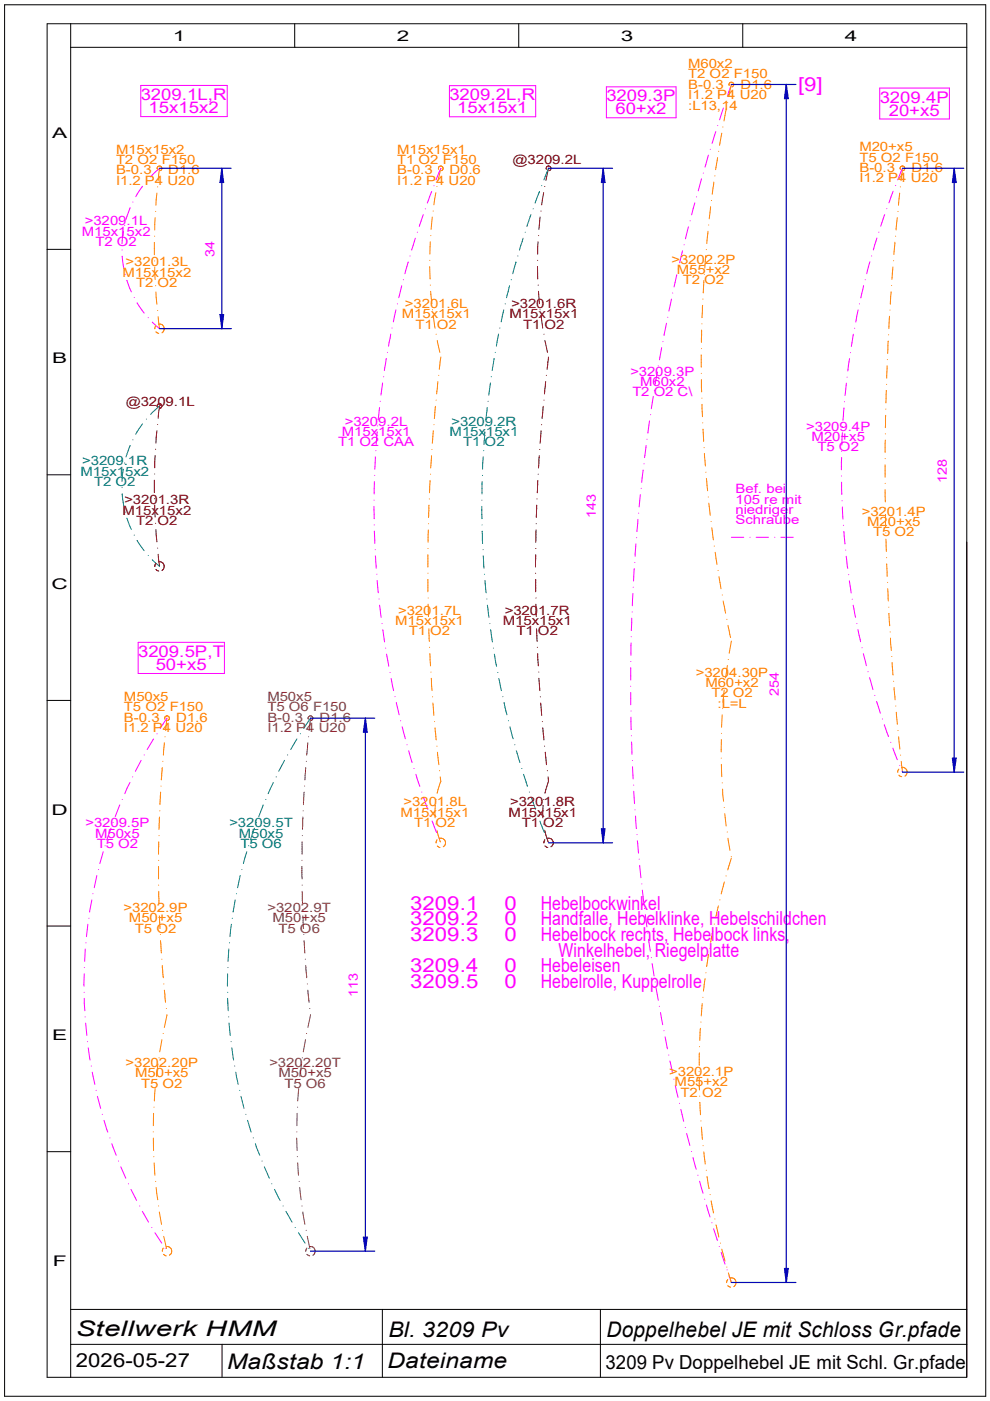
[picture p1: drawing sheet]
<svg xmlns="http://www.w3.org/2000/svg" width="210mm" height="297mm" viewBox="0 0 210 297" stroke-linecap="round" stroke-linejoin="round" font-family="sans-serif">
<g fill="none" stroke="#000" stroke-width=".21">
<path d="M1 1h208v295h-208zM10 5h195v287h-195zM15 10h190M15 5v287M62.5 5v5M110 5v5M157.5 5v5M10 52.9h5M10 100.7h5M10 148.5h5M10 196.3h5M10 244.2h5"/>
<path d="M15 277.6h190M81.1 277.6v14.4M127.3 277.6v14.4M15 285h190M47.1 285v7"/>
</g>
<g fill="none" stroke="#f0f" stroke-width=".21">
<path d="M29.8 18.1h18.4v6.6h-18.4zM95.3 18.2h18.3v6.6h-18.3zM128.6 18.4h14.7v6.6h-14.7zM155.1 17.9l-.9 2.5M186.5 18.7h14.8v6.5h-14.8zM30.2 39.5l-1.4 2.2M31 38.5h.1M33.8 35.7l-1.9 1.8M92 39.4h.1M93.5 35.7l-1 2.4M148.7 37.9v.1M148.7 38l-.7 2.5"/>
<path d="M149.1 36.7h.1M150.2 32.9l-.7 2.5M150.6 31.7h.1M151.8 27.9l-.8 2.5M152.1 26.6h.1M153.4 22.9l-.8 2.5M153.8 21.7h.1M189.9 39.3h.1M191.3 35.7l-1 2.4M25.9 53h.1M25.9 54.3l.3 2.6M26.2 49.1l-.3 2.6"/>
<path d="M26.4 47.8h.1M26.5 58.2h.1M26.9 59.4l1 2.5M27.6 44l-.9 2.5M28.2 42.8h.1M85.5 59.3h.1M86.6 55.5l-.7 2.5M86.9 54.3h.1M88.1 50.5l-.8 2.5M88.5 49.2h.1M89.7 45.5l-.8 2.5M90.2 44.3h.1"/>
<path d="M91.5 40.6l-.9 2.5M143.5 58.3l-.6 2.5M143.8 57h.1M144.7 53.2l-.6 2.5M145 51.9h.1M146 48.1l-.7 2.5M146.3 46.8h.1M147.3 43l-.7 2.6M147.7 41.7h.1M183.4 59.3h.1M184.4 55.5l-.6 2.5M184.8 54.3h.1"/>
<path d="M185.9 50.5l-.7 2.5M186.3 49.2h.1M187.6 45.5l-.9 2.5M188 44.2h.1M189.4 40.6l-.9 2.4M28.4 63.1h.1M29.1 64.2v.1M29.1 64.3l1.5 2.1M31.4 67.4h.1M32.3 68.3l1.5 1.4M81.3 79.9h.1M81.9 76l-.4 2.6"/>
<path d="M82.1 74.7h.1M82.8 70.8l-.4 2.6M83.1 69.6h.1M83.9 65.7l-.5 2.5M84.2 64.4h.1M85.2 60.6l-.7 2.5M139.4 78.9l-.5 2.5M139.6 77.6h.1M140.3 73.7l-.5 2.6M140.5 72.4h.1M141.3 68.5l-.5 2.6M141.6 67.3h.1"/>
<path d="M142.4 63.4l-.6 2.6M142.6 62.1h.1M179.6 80h.1M180.1 76l-.4 2.7M180.3 74.8h.1M180.9 70.9l-.4 2.5M181.2 69.6h.1M181.9 65.7l-.5 2.6M182.2 64.4h.1M183.1 60.6l-.6 2.6M79.6 96.9l-.1 2.6M79.7 95.5h.1"/>
<path d="M80 91.6h.1M80 91.6l-.2 2.6M80.1 90.3h.1M80.5 86.4l-.3 2.6M80.6 85.1h.1M81.1 81.2l-.3 2.6M136.4 99.7l-.3 2.6M136.5 98.3h.1M137 94.4l-.3 2.6M137.2 93.1h.1M137.7 89.2l-.3 2.6M137.9 87.9h.1"/>
<path d="M138.5 84l-.4 2.7M138.7 82.8h.1M178.4 95.7h.1M178.4 97v2.6M178.6 91.7l-.1 2.7M178.6 90.4h.1M178.9 86.5l-.2 2.6M179 85.2h.1M179.5 81.2l-.3 2.7M79.3 107.4v2.6M79.3 106h.1M79.3 111.3h.1"/>
<path d="M79.4 102.1l-.1 2.6M79.4 112.6l.1 2.6M79.4 100.8h.1M79.5 116.5h.1M79.6 117.9l.2 2.6M134.6 119.3h.1M134.8 115.3l-.1 2.6M135 114h.1M135.3 110.1l-.3 2.6M135.4 108.8h.1M135.8 104.9l-.3 2.6M135.9 103.5h.1"/>
<path d="M155.1 113.9h2.6M159 113.9h.1M160.3 113.9h2.6M164.3 113.9h.1M165.6 113.9h2.6M178.4 100.9h.1M178.4 102.2l.1 2.7M178.5 106.2h.1M178.6 107.5l.1 2.6M178.8 111.4h.1M178.9 112.7l.3 2.6M179.3 116.6h.1"/>
<path d="M179.4 117.9l.3 2.6M29.3 136.2h18.3v6.6h-18.3zM79.9 121.8h.1M80 123.1l.2 2.6M80.3 127h.1M80.5 128.3l.3 2.6M81 132.2h.1M81.2 133.5l.3 2.6M81.7 137.4h.1M82 138.7l.4 2.6M133.8 135h.1M133.8 136.3v2.6"/>
<path d="M133.9 131.1v2.6M134 129.8h.1M134.2 125.8l-.1 2.6M134.2 124.5h.1M134.5 120.6l-.2 2.6M179.9 121.8h.1M180.1 123.1l.4 2.6M180.7 127h.1M180.9 128.3l.5 2.6M181.7 132.2h.1M181.9 133.5l.6 2.6M182.8 137.3h.1"/>
<path d="M183 138.6l.7 2.5M32.6 156.7l-1.4 2.2M33.3 155.6h.1M35.4 152.3l-1.4 2.2M82.7 142.6h.1M82.9 143.8l.5 2.6M83.7 147.7h.1M84.1 149l.5 2.6M84.9 152.8h.1M85.3 154.1l.6 2.5M86.3 157.9h.1M86.7 159.2l.7 2.5"/>
<path d="M133.7 145.5h.1M133.7 140.2h.1M133.7 141.6v2.6M133.7 146.8v2.6M133.8 152.1v2.6M133.8 150.7h.1M133.9 156h.1M133.9 157.3l.1 2.6M184 142.4h.1M184.4 143.7l.7 2.5M185.5 147.4h.1M185.8 148.7l.8 2.5"/>
<path d="M187.1 152.4h.1M187.5 153.7l.9 2.5M188.8 157.4h.1M189.3 158.6l.9 2.5M22.3 179.3h.1M23.5 175.6l-.8 2.5M24 174.4h.1M25.4 170.7l-1 2.4M25.9 169.5h.1M27.6 165.9l-1.1 2.4M28.1 164.7h.1M29.9 161.2l-1.2 2.3"/>
<path d="M30.6 160.1h.1M87.8 162.9h.1M88.2 164.2l.8 2.5M89.4 167.9h.1M89.8 169.2l.9 2.4M91.1 172.8h.1M91.6 174.1l1 2.4M93 177.8h.1M134.1 161.2h.1M134.1 162.6l.1 2.5M134.3 166.5h.1M134.4 167.8l.1 2.6"/>
<path d="M134.6 171.7h.1M134.7 173l.3 2.6M135 177h.1M135.1 178.3l.3 2.6M190.8 162.3h.1M191.3 163.5v.2M18.2 199.9h.1M18.6 196l-.3 2.6M18.8 194.7h.1M19.5 190.8l-.5 2.6M19.7 189.5h.1M20.5 185.6l-.5 2.6"/>
<path d="M20.9 184.4h.1M21.9 180.6l-.7 2.5M135.5 182.2h.1M135.6 183.5l.3 2.6M136.1 187.4h.1M136.2 188.7l.3 2.6M136.7 192.6h.1M136.8 193.9l.4 2.6M137.3 197.8h.1M137.5 199.1l.4 2.6M17.8 210.4h.1M17.9 205.1h.1"/>
<path d="M17.9 206.5l-.1 2.6M17.9 211.7l.1 2.6M18 215.6h.1M18.1 201.2l-.2 2.6M18.2 216.9l.2 2.6M138.1 203h.1M138.3 204.3l.4 2.6M138.9 208.2h.1M139.1 209.5l.5 2.6M139.8 213.4h.1M140 214.7l.5 2.6M140.8 218.5h.1"/>
<path d="M141 219.8l.5 2.6M18.5 220.9h.1M18.7 222.2l.4 2.5M19.3 226h.1M19.6 227.3l.5 2.6M20.4 231.2h.1M20.7 232.5l.6 2.5M21.7 236.3h.1M22.1 237.5l.8 2.5M141.8 223.7h.1M142 225l.6 2.5M142.9 228.8h.1"/>
<path d="M143.2 230.1l.6 2.6M144.1 233.9h.1M144.4 235.2l.5 2.5M145.3 239.1h.1M23.3 241.3h.1M23.7 242.5l.9 2.4M25.1 246.2h.1M25.6 247.4l1.1 2.4M27.2 251h.1M27.8 252.2l1.2 2.3M29.6 255.7h.1M30.2 256.8l1.3 2.3"/>
<path d="M145.6 240.3l.7 2.6M146.6 244.1h.1M146.9 245.4l.7 2.5M148 249.2h.1M148.3 250.4l.8 2.6M149.4 254.3h.1M149.8 255.5l.7 2.5M150.9 259.2h.1M32.2 260.3h.1M32.9 261.4l1.4 2.2M35 264.7h.1M151.3 260.5l.8 2.5"/>
<path d="M152.5 264.3h.1M152.9 265.5l.8 2.5M154.1 269.2h.1M154.6 270.5l.5 1.4"/>
</g>
<g fill="none" stroke="#ff8000" stroke-width=".21">
<path d="M154.6 18.1v-.4l.3-.3h.3l.4 .5-.1 .3M155.1 17.9l-.6 2.6M155.2 18.4h.1M155.3 18.4h-.1M155.4 18.2l-.1 .2M155.5 18.2h-.1M33.4 35.6h-.1M33.4 39.6h.1M33.4 35.9v-.4a.5 .5 0 0 1 .8-.1 .5 .5 0 0 1-.3 .8M33.8 35.7l-.3 2.6M92.6 39.5h.1M93 35.9a.59 .59 0 0 1 .5-.7l.4 .4v.3l-.3 .3"/>
<path d="M93.5 35.7l-.6 2.6M151.3 38.6l-.3 2.6M151.6 37.3h.1M152.1 33.4l-.4 2.6M152.4 32.1h.1M153 28.2l-.4 2.6M153.2 26.9h.1M154 23.1l-.5 2.6M154.3 21.8h.1M190.9 39.6h.1M190.9 35.9l.1-.6a.53 .53 0 0 1 .8 .3v.3l-.4 .3M191.3 35.7l-.2 2.6"/>
<path d="M191.4 35.2h.1M32.7 51.4v2.6M32.8 50.1h.1M32.8 55.3h.1M32.8 56.6l.1 2.7M32.9 46.1l-.1 2.7M33 44.8h.1M33.3 40.9l-.2 2.6M91.1 55.2h.1M91.1 56.5l.1 2.6M91.2 51.3l-.1 2.6M91.3 50h.1"/>
<path d="M91.7 46l-.3 2.6M91.8 44.7h.1M92.4 40.9l-.4 2.5M149.2 59.5l-.1 2.6M149.3 58.2h.1M149.6 54.2l-.2 2.7M149.7 52.9h.1M150.1 49l-.2 2.6M150.2 47.7h.1M150.7 43.8l-.3 2.6M150.8 42.5h.1M189.3 56.6l-.2 2.6"/>
<path d="M189.4 55.3h.1M189.7 51.3l-.2 2.7M189.9 50.1h.1M190.2 46.1l-.2 2.7M190.4 44.8h.1M190.8 40.9l-.3 2.6M32.8 69.7h.1M33 60.6h.1M33.1 61.9l.2 2.6M33.1 69l-.3 .7M33.1 70.4l.6 .3M33.4 65.8h.1"/>
<path d="M33.5 67.1l.3 2.6M33.7 68.7a1.01 1.01 0 0 1 1 .7 1.01 1.01 0 0 1-.4 1.2M91.2 60.5h.1M91.3 61.8l.3 2.6M91.7 65.7h.1M91.9 67l.3 2.6M92.5 70.9h.1M92.7 72.2l.6 2.5M93 79.6h.1M93.5 75.7l-.4 2.6M148.7 75.2v2.7M148.7 79.2h.1"/>
<path d="M148.7 73.9h.1M148.8 70l-.1 2.6M148.8 68.7h.1M149 64.7l-.2 2.7M149 63.4h.1M188.1 77.6l-.1 2.6M188.1 76.2h.1M188.3 72.3l-.1 2.6M188.4 71h.1M188.6 67.1l-.1 2.6M188.7 65.7h.1M188.8 64.4v.1"/>
<path d="M188.9 61.8l-.1 2.6M189 60.5h.1M91.5 96.6l-.2 2.6M91.6 95.3h.1M91.9 91.4l-.2 2.6M92 90h.1M92.3 86.1l-.2 2.6M92.5 84.8h.1M92.8 80.9l-.2 2.6M148.7 80.5l.1 2.6M148.8 84.4h.1M148.8 85.7l.1 2.6"/>
<path d="M149 89.7h.1M149.1 91l.1 2.6M149.3 94.9h.1M149.4 96.2l.2 2.6M149.4 96.2h.1M187.7 98.6v2.6M187.7 97.2h.1M187.7 92h.1M187.7 93.3v2.6M187.8 86.7h.1M187.8 88.1l-.1 2.6M187.9 82.8l-.1 2.6"/>
<path d="M188 81.5h.1M90.7 117.6v2.6M90.7 116.3h.1M90.8 112.4v2.6M90.8 111h.1M90.9 107.1l-.1 2.6M91 107.1h-.1M91 105.8h.1M91.2 101.9l-.1 2.6M91.3 100.5h.1M149.6 100.1h.1M149.8 101.4l.2 2.7"/>
<path d="M150.2 105.4h.1M150.3 106.7l.3 2.6M150.7 110.6h.1M150.9 111.9l.4 2.6M151.4 115.8h.1M151.6 117.1l.4 2.6M187.7 103.8v2.6M187.7 102.5h.1M187.7 107.7h.1M187.7 109.1l.1 2.6M187.8 113h.1M187.8 114.3l.1 2.6"/>
<path d="M188 118.2h.1M188 119.5l.1 2.7M90.7 122.9v2.6M90.7 121.5h.1M90.8 128.1v2.6M90.8 126.8h.1M90.9 132h.1M90.9 133.3l.2 2.6M91.1 137.2h.1M91.1 138.6l.2 2.6M152.2 120.9h.1M152.4 122.3l.5 2.5"/>
<path d="M153.1 126.2h.1M153.3 127.4l.5 2.6M154.1 131.3h.1M154.3 132.6l.6 2.6M154.4 139.8h.1M155.1 135.9l-.5 2.6M188.2 123.5h.1M188.2 124.8l.1 2.6M188.4 128.7h.1M188.5 130l.1 2.7M188.7 134h.1M188.8 135.3l.2 2.6"/>
<path d="M189.1 139.2h.1M34.8 157.5l-.2 2.6M35 156.2h.1M35 152.4v-.3a.5 .5 0 0 1 .4-.3 .5 .5 0 0 1 .5 .3v.3l-.4 .4M35.4 152.3l-.3 2.6M91.4 142.5h.1M91.4 143.8l.2 2.6M91.7 147.7h.1M91.8 149.1l.2 2.6M92.1 153h.1M92.2 154.3l.3 2.6M92.6 158.2h.1"/>
<path d="M92.8 159.5l.2 2.6M153 155.5h.1M153 156.8l-.1 2.6M153.1 151.6l-.1 2.6M153.2 150.2h.1M153.5 146.3l-.2 2.6M153.7 145h.1M154.2 141.1l-.4 2.6M189.1 140.5l.3 2.6M189.4 144.4h.1M189.6 145.8l.2 2.6M189.9 149.7h.1"/>
<path d="M190 151l.2 2.6M190.4 154.9h.1M190.5 156.2l.3 2.6M33.7 178.5l-.1 2.6M33.7 177.2h.1M33.8 173.2l-.1 2.7M33.9 171.9h.1M34.1 168l-.2 2.6M34.1 166.7h.1M34.4 162.7l-.2 2.7M34.5 161.4h.1M92.3 170.8l-.1 2.6"/>
<path d="M92.4 169.5h.1M92.4 174.7h.1M92.6 176l.8 2.5M92.7 178.1l-.2 .6M92.7 179.4l.6 .3M93.2 163.4h.1M93.3 177.7a.99 .99 0 0 1 1.1 .6 .99 .99 0 0 1-.4 1.2M93.3 164.7l.2 1-.8 2.5M152.9 160.7h.1M153 162.1v2.6M153.1 166h.1M153.2 167.3l.2 2.6"/>
<path d="M153.5 171.2h.1M153.7 172.5l.3 2.6M154.2 176.4h.1M154.3 177.7l.5 2.6M190.6 163.1l-.2 .3v.3M190.6 164.3l.6 .4M190.9 160.1h.1M191.1 161.4l.2 2.3M191.2 162.7a.99 .99 0 0 1 1.1 .7 .99 .99 0 0 1-.4 1.1M33.6 183.7v2.7M33.6 182.4h.1M33.6 187.7h.1"/>
<path d="M33.7 189v2.6M33.7 192.9h.1M33.8 194.2l.2 2.6M34 198.1h.1M34 199.4l.2 2.7M151.2 197.2l-.5 2.6M151.4 195.9h.1M152.3 192.1l-.6 2.5M152.6 190.8h.1M153.6 187l-.7 2.5M153.9 185.7h.1M155 181.6h.1"/>
<path d="M155.1 181.9l-.8 2.5M34.3 203.4h.1M34.4 204.7l.2 2.6M34.6 219.1h.1M34.7 208.6h.1M34.8 209.9l.3 2.6M35.3 213.8h.1M35.4 215.1l-.6 2.7M148.5 218l-.1 2.6M148.6 216.7h.1M148.9 212.8l-.2 2.6M149 211.5h.1"/>
<path d="M149.5 207.6l-.4 2.5M149.6 206.2h.1M150.2 202.4l-.4 2.5M150.5 201h.1M32.5 240h.1M32.6 236.1l-.1 2.6M32.6 234.7h.1M32.9 230.8l-.2 2.6M33.1 229.5h.1M33.5 225.6l-.3 2.6M33.7 224.3h.1M34.3 220.4l-.4 2.6"/>
<path d="M148.2 227.2h.1M148.3 228.5v2.6M148.3 221.9h.1M148.3 223.2v2.6M148.3 232.4h.1M148.4 233.7l.1 2.6M148.6 237.7h.1M148.7 239l.2 2.6M32.5 241.3l.1 2.6M32.6 245.2h.1M32.7 246.5l.2 2.7M33 250.5h.1"/>
<path d="M33.1 251.8l.3 2.6M33.6 255.7h.1M33.8 257l.4 2.6M149.1 242.9h.1M149.2 244.2l.3 2.6M149.7 248.1h.1M149.9 249.4l.4 2.6M150.5 253.3h.1M150.8 254.6l.5 2.6M151.6 258.4h.1M151.8 259.7l.6 2.6M34.5 260.9h.1"/>
<path d="M34.6 264.6l-.2 .7M34.7 265.9l.6 .4M34.7 262.1l.6 2.6M35.2 264.3a1.02 1.02 0 0 1 1.1 .6 1.02 1.02 0 0 1-.4 1.2M152.7 263.6h.1M153 264.8l.7 2.6M154.1 268.6h.1M154.3 271.3l-.2 .6M154.3 272.6l.6 .3M154.4 269.9l.7 2M154.9 270.9a1.01 1.01 0 0 1 1.1 .7 1.01 1.01 0 0 1-.4 1.2"/>
</g>
<g fill="none" stroke="#800000" stroke-width=".21">
<path d="M115.5 39.5h.1M115.8 35.6h.1M115.9 35.9l-.1-.2a.54 .54 0 0 1 .9-.4l.1 .6-.4 .3M116.2 35.2h.1M116.3 35.7l-.6 2.6M114 56.5v2.6M114 55.2h.1M114.1 51.3l-.1 2.6M114.2 50h.1M114.5 46l-.2 2.6M114.7 44.7h.1M115.3 40.9l-.4 2.5"/>
<path d="M114.1 60.5h.1M114.2 61.8l.2 2.6M114.5 65.7h.1M114.7 67l.4 2.6M115.3 70.9h.1M115.5 72.2l.6 2.5M115.8 79.6h.1M116.3 75.7l-.3 2.6M32.9 96.6l-.1 2.6M33 95.2h.1M33.3 91.3l-.2 2.6M33.4 86.3v-.4l.3-.3h.3a.54 .54 0 0 1 .3 .5 .54 .54 0 0 1-.3 .5h-.1"/>
<path d="M33.4 90h.1M33.8 86.1l-.3 2.6M114.3 96.6l-.1 2.6M114.4 95.3h.1M114.7 91.4l-.2 2.6M114.8 90h.1M115.2 86.1l-.3 2.6M115.3 84.8h.1M115.7 80.9l-.3 2.6M32.7 101.8v2.6M32.8 100.5h.1M32.8 105.7h.1"/>
<path d="M32.8 107.1l.1 2.5M33 111h.1M33.1 112.3l.2 2.6M33.1 119.5l-.2 .3v.3M33.4 116.2h.1M33.5 117.5l.3 2.6M33.7 119.1a1.01 1.01 0 0 1 1 .6 1.01 1.01 0 0 1-.4 1.2M33.7 119.1h.1M113.6 116.3h.1M113.6 117.6l-.1 2.6M113.7 111h.1M113.7 112.4l-.1 2.6"/>
<path d="M113.8 107.1l-.1 2.6M113.8 105.8h.1M114 101.9l-.1 2.6M114.1 100.5h.1M33.1 120.7l.6 .4M113.5 121.5h.1M113.6 122.9v2.6M113.6 128.1l.1 2.6M113.6 126.8h.1M113.7 132h.1M113.7 133.3l.2 2.6M113.9 137.2h.1"/>
<path d="M114 138.6l.1 2.6M114.2 142.5h.1M114.3 143.8l.2 2.6M114.6 147.7h.1M114.6 149.1l.3 2.6M115 153h.1M115.1 154.3l.2 2.6M115.4 158.2h.1M115.7 159.5l.2 2.6M115.1 170.8v2.6M115.3 169.5h.1M115.3 174.7h.1"/>
<path d="M115.5 176l.7 2.5M115.5 178.1l-.2 .6M115.5 179.4l.7 .3M116 163.4h.1M116.1 177.7a.99 .99 0 0 1 1.1 .6 .99 .99 0 0 1-.4 1.2M116.2 164.7a3.5 3.5 0 0 1-.5 2.7l-.2 .8"/>
</g>
<g fill="none" stroke="#008080" stroke-width=".21">
<path d="M114.9 39.4h.1M116.3 35.7l-1 2.4M108.4 59.3h.1M109.4 55.5l-.7 2.5M109.8 54.3h.1M110.9 50.5l-.7 2.5M111.3 49.2h.1M112.6 45.5l-.9 2.5M113 44.3h.1M114.4 40.6l-.9 2.5M104.1 79.9h.1M104.8 76l-.4 2.6"/>
<path d="M105 74.7h.1M105.7 70.8l-.5 2.6M106 69.6h.1M106.8 65.7l-.5 2.5M107.1 64.4h.1M108 60.6l-.6 2.5M26.2 99.5l-.3 2.6M26.4 98.2h.1M27.6 94.4l-.9 2.5M28.2 93.3h.1M30.2 89.9l-1.4 2.2M31 88.9h.1"/>
<path d="M33.8 86.1l-1.9 1.8M102.4 96.9l-.1 2.6M102.5 95.5h.1M102.8 91.6l-.2 2.6M102.9 90.3h.1M103.3 86.4l-.3 2.6M103.5 85.1h.1M104 81.2l-.4 2.6M25.9 103.4h.1M25.9 104.7l.3 2.6M26.5 108.6h.1M26.9 109.9l1 2.4"/>
<path d="M28.4 113.5h.1M29.1 114.6l1.5 2.2M31.4 117.8h.1M32.3 118.7l1.5 1.4M102.2 107.4v2.6M102.2 106h.1M102.2 111.3h.1M102.2 112.6l.1 2.6M102.2 102.1v2.6M102.3 100.8h.1M102.4 116.5h.1M102.4 117.9l.2 2.6"/>
<path d="M102.7 121.8h.1M102.8 123.1l.3 2.6M103.2 127h.1M103.3 128.3l.4 2.6M103.8 132.2h.1M104 133.5l.4 2.6M104.6 137.4h.1M104.8 138.7l.5 2.6M62.9 156.7l-1.3 2.2M63.7 155.6h.1M65.8 152.3l-1.4 2.2M105.5 142.6h.1"/>
<path d="M105.7 143.8l.6 2.6M106.6 147.7h.1M106.8 149l.7 2.6M107.8 152.8h.1M108.1 154.1l.7 2.5M109.1 157.9h.1M109.5 159.2l.7 2.5M52.7 179.3h.1M53.1 178.1h.1M53.9 175.6l-.8 2.5M54.4 174.4h.1M55.8 170.7l-.9 2.4"/>
<path d="M56.3 169.5h.1M58 165.9l-1.1 2.4M58.5 164.7h.1M60.3 161.2l-1.2 2.3M61 160.1h.1M110.6 162.9h.1M111 164.2l.8 2.5M112.2 167.9h.1M112.7 169.2l.8 2.4M114 172.8h.1M114.5 174.1l.9 2.4M115.9 177.8h.1"/>
<path d="M48.6 199.9h.1M49.1 196l-.3 2.6M49.2 194.7h.1M49.9 190.8l-.5 2.6M50.1 189.5h.1M50.9 185.6l-.5 2.6M51.3 184.4h.1M52.3 180.6l-.7 2.5M48.3 206.5l-.1 2.6M48.3 210.4h.1M48.3 211.7l.1 2.6M48.3 205.1h.1"/>
<path d="M48.5 215.6h.1M48.5 201.2l-.2 2.6M48.6 216.9l.2 2.6M49 220.9h.1M49.1 222.2l.4 2.5M49.7 226h.1M50 227.3l.5 2.6M50.8 231.2h.1M51.1 232.5l.6 2.5M52.1 236.3h.1M52.5 237.5l.8 2.5M53.7 241.3h.1"/>
<path d="M54.1 242.5l1 2.4M55.5 246.2h.1M56 247.4l1.1 2.4M57.6 251h.1M58.2 252.2l1.2 2.3M60 255.7h.1M60.6 256.8l1.3 2.3M62.6 260.3h.1M63.3 261.4l1.4 2.2M65.4 264.7h.1"/>
</g>
<g fill="none" stroke="#804040" stroke-width=".21">
<path d="M65.3 157.5l-.3 2.6M65.4 152.1h.1M65.4 156.2h.1M65.5 151.9l-.2 .3 .1 .2M65.5 151.9l.2-.1a.52 .52 0 0 1 .6 .4 .52 .52 0 0 1-.4 .6M65.5 151.9h.1M65.8 152.3l-.3 2.6M66 152.7h.1M66.3 152.1h.1M66.3 152.4v.1M64.1 178.5v2.6M64.1 177.2h.1"/>
<path d="M64.2 173.2l-.1 2.7M64.3 171.9h.1M64.5 168l-.2 2.6M64.6 166.7h.1M64.8 162.7l-.2 2.7M64.9 161.4h.1M64 183.7l.1 2.7M64 182.4h.1M64.1 189v2.6M64.1 187.7h.1M64.2 192.9h.1M64.2 194.2l.2 2.6"/>
<path d="M64.4 198.1h.1M64.5 199.4l.1 2.7M64.7 203.4h.1M64.8 204.7l.2 2.6M65 219.1h.1M65.2 208.6h.1M65.3 209.9l.2 2.6M65.7 213.8h.1M65.8 215.1l-.5 2.7M62.9 240h.1M63 236.1l-.1 2.6M63.1 234.7h.1"/>
<path d="M63.3 230.8l-.2 2.6M63.5 229.5h.1M63.9 225.6l-.3 2.6M64.1 224.3h.1M64.8 220.4l-.5 2.6M62.9 241.3l.1 2.6M63 245.2h.1M63.1 246.5l.2 2.7M63.4 250.5h.1M63.5 251.8l.3 2.6M64 255.7h.1M64.2 257l.4 2.6"/>
<path d="M64.9 260.9h.1M65.1 264.6l-.3 .7M65.1 265.9l.6 .4M65.2 262.1l.5 2.6M65.7 264.3a1.01 1.01 0 0 1 1.1 .6 1.01 1.01 0 0 1-.5 1.2"/>
</g>
<path d="M33.8 35.7h15.2M47 35.7v34M33.8 69.7h15.2" fill="none" stroke="#0000b4" stroke-width=".25"/>
<path d="M47 35.7l.4 3h-.7z" fill="#0000b4"/>
<path d="M47 35.7l.4 3h-.7z" fill="none" stroke="#0000b4" stroke-width=".25"/>
<path d="M46.7 66.7h.7l-.4 3z" fill="#0000b4"/>
<path d="M46.7 66.7h.7l-.4 3z" fill="none" stroke="#0000b4" stroke-width=".25"/>
<g fill="#fff">
<path d="M43 50.9h3v3.5z"/>
<path d="M43 50.9l3 3.5h-3z"/>
</g>
<path d="M116.3 35.7h13.6M127.9 35.7v143M116.3 178.7h13.6" fill="none" stroke="#0000b4" stroke-width=".25"/>
<path d="M127.9 35.7l.4 3h-.8z" fill="#0000b4"/>
<path d="M127.9 35.7l.4 3h-.8z" fill="none" stroke="#0000b4" stroke-width=".25"/>
<path d="M127.5 175.7h.8l-.4 3z" fill="#0000b4"/>
<path d="M127.5 175.7h.8l-.4 3z" fill="none" stroke="#0000b4" stroke-width=".25"/>
<g fill="#fff">
<path d="M123.8 104.6h3.1v5.3z"/>
<path d="M123.8 104.6l3.1 5.3h-3.1z"/>
</g>
<path d="M191.3 35.7h13M202.3 35.7v128M191.3 163.7h13" fill="none" stroke="#0000b4" stroke-width=".25"/>
<path d="M202.3 35.7l.4 3h-.8z" fill="#0000b4"/>
<path d="M202.3 35.7l.4 3h-.8z" fill="none" stroke="#0000b4" stroke-width=".25"/>
<path d="M201.9 160.7h.8l-.4 3z" fill="#0000b4"/>
<path d="M201.9 160.7h.8l-.4 3z" fill="none" stroke="#0000b4" stroke-width=".25"/>
<g fill="#fff">
<path d="M198.2 97.1h3.1v5.3z"/>
<path d="M198.2 97.1l3.1 5.3h-3.1z"/>
</g>
<path d="M155.1 17.9h13.6M166.7 17.9v254M155.1 271.9h13.6" fill="none" stroke="#0000b4" stroke-width=".25"/>
<path d="M166.7 17.9l.4 3h-.8z" fill="#0000b4"/>
<path d="M166.7 17.9l.4 3h-.8z" fill="none" stroke="#0000b4" stroke-width=".25"/>
<path d="M166.3 268.9h.8l-.4 3z" fill="#0000b4"/>
<path d="M166.3 268.9h.8l-.4 3z" fill="none" stroke="#0000b4" stroke-width=".25"/>
<g fill="#fff">
<path d="M162.6 142.3h3.1v5.3z"/>
<path d="M162.6 142.3l3.1 5.3h-3.1z"/>
</g>
<path d="M65.8 152.3h13.7M77.5 152.3v113M65.8 265.3h13.7" fill="none" stroke="#0000b4" stroke-width=".25"/>
<path d="M77.5 152.3l.4 2.9h-.9z" fill="#0000b4"/>
<path d="M77.5 152.3l.4 2.9h-.9z" fill="none" stroke="#0000b4" stroke-width=".25"/>
<path d="M77 262.3h.9l-.4 3z" fill="#0000b4"/>
<path d="M77 262.3h.9l-.4 3z" fill="none" stroke="#0000b4" stroke-width=".25"/>
<g fill="#fff">
<path d="M73.4 206.1h3.1v5.3z"/>
<path d="M73.4 206.1l3.1 5.3h-3.1z"/>
</g>
<g font-size="4.5">
<text x="16.1" y="283.3">Stellwerk HMM</text>
<text x="82.4" y="283.4">Bl. 3209 Pv</text>
<text x="128.6" y="283.4">Doppelhebel JE mit Schloss Gr.pfade</text>
<text x="48.2" y="290.3">Maßstab 1:1</text>
<text x="82.2" y="290.1">Dateiname</text>
</g>
<g font-size="4.1" fill="#f0f">
<text x="169.2" y="19.4">[9]</text>
<text x="87" y="192.9">3209.1</text>
<text x="87" y="196.2">3209.2</text>
<text x="106.9" y="192.9">0</text>
<text x="106.9" y="196.2">0</text>
<text x="114.7" y="192.9">Hebelbockwinkel</text>
<text x="114.7" y="196.2">Handfalle, Hebelklinke, Hebelschildchen</text>
<text x="87" y="199.5">3209.3</text>
<text x="106.9" y="199.5">0</text>
<text x="114.7" y="199.5">Hebelbock rechts, Hebelbock links,</text>
<text x="118.4" y="202.8">Winkelhebel, Riegelplatte</text>
<text x="87" y="206.1">3209.4</text>
<text x="87" y="209.4">3209.5</text>
<text x="106.9" y="206.1">0</text>
<text x="106.9" y="209.4">0</text>
<text x="114.7" y="206.1">Hebeleisen</text>
<text x="114.7" y="209.4">Hebelrolle, Kuppelrolle</text>
</g>
<g font-size="4.1">
<text x="16.1" y="289.8">2026-05-27</text>
<text x="128.4" y="290.2">3209 Pv Doppelhebel JE mit Schl. Gr.pfade</text>
</g>
<g font-size="3.4" fill="#f0f">
<text x="29.8" y="21.3">3209.1L,R</text>
<text x="95.3" y="21.3">3209.2L,R</text>
<text x="128.6" y="21.5">3209.3P</text>
<text x="186.5" y="21.8">3209.4P</text>
<text x="31.5" y="24">15x15x2</text>
<text x="96.9" y="24">15x15x1</text>
<text x="130.5" y="24.3">60+x2</text>
<text x="188.5" y="24.5">20+x5</text>
<text x="29.3" y="139.3">3209.5P,T</text>
<text x="33" y="142.1">50+x5</text>
</g>
<g font-size="3.1">
<text x="36.6" y="8.6">1</text>
<text x="84.1" y="8.6">2</text>
<text x="131.6" y="8.6">3</text>
<text x="179.1" y="8.6">4</text>
<text x="11" y="29.2">A</text>
<text x="11" y="77">B</text>
<text x="10.9" y="124.9">C</text>
<text x="10.9" y="172.7">D</text>
<text x="11" y="220.6">E</text>
<text x="11.2" y="268.4">F</text>
</g>
<g font-size="2.7" fill="#ff8000">
<text x="145.9" y="14.4">M60x2</text>
<text x="145.9" y="16.6">T2 O2 F150</text>
<text x="145.9" y="18.8">B-0.3</text>
<text x="145.9" y="21">I1.2 P4 U20</text>
<text x="145.9" y="23.2">:L13,14</text>
<text x="157" y="18.8">D1.6</text>
<text x="24.6" y="32.6">M15x15x2</text>
<text x="24.6" y="34.8">T2 O2 F150</text>
<text x="84.2" y="32.6">M15x15x1</text>
<text x="84.2" y="34.8">T1 O2 F150</text>
<text x="182.2" y="32">M20+x5</text>
<text x="182.2" y="34.2">T5 O2 F150</text>
<text x="24.6" y="37">B-0.3</text>
<text x="24.6" y="39.2">I1.2 P4 U20</text>
<text x="35.7" y="37">D1.6</text>
<text x="84.2" y="37">B-0.3</text>
<text x="84.2" y="39.2">I1.2 P4 U20</text>
<text x="95.3" y="37">D0.6</text>
<text x="182.2" y="36.4">B-0.3</text>
<text x="182.2" y="38.6">I1.2 P4 U20</text>
<text x="193.3" y="36.4">D1.6</text>
<text x="26" y="58.7">M15x15x2</text>
<text x="26.6" y="56.5">&gt;3201.3L</text>
<text x="142.4" y="55.9">&gt;3202.2P</text>
<text x="143.5" y="58.1">M55+x2</text>
<text x="28.9" y="60.9">T2 O2</text>
<text x="85.9" y="65.3">&gt;3201.6L</text>
<text x="144.8" y="60.2">T2 O2</text>
<text x="85.2" y="67.5">M15x15x1</text>
<text x="88.1" y="69.7">T1 O2</text>
<text x="182.7" y="109.3">&gt;3201.4P</text>
<text x="183.9" y="111.5">M20+x5</text>
<text x="185.1" y="113.7">T5 O2</text>
<text x="84.4" y="130.3">&gt;3201.7L</text>
<text x="83.8" y="132.5">M15x15x1</text>
<text x="86.7" y="134.7">T1 O2</text>
<text x="147.5" y="143.5">&gt;3204.30P</text>
<text x="26.3" y="148.6">M50x5</text>
<text x="149.6" y="145.7">M60+x2</text>
<text x="150.8" y="147.9">T2 O2</text>
<text x="26.3" y="150.8">T5 O2 F150</text>
<text x="26.3" y="153">B-0.3</text>
<text x="26.3" y="155.2">I1.2 P4 U20</text>
<text x="37.4" y="153">D1.6</text>
<text x="152.1" y="150.1">:L=L</text>
<text x="84.9" y="173.2">M15x15x1</text>
<text x="85.6" y="171">&gt;3201.8L</text>
<text x="87.8" y="175.4">T1 O2</text>
<text x="26.2" y="193.4">&gt;3202.9P</text>
<text x="27.3" y="195.6">M50+x5</text>
<text x="28.6" y="197.8">T5 O2</text>
<text x="26.6" y="226.2">&gt;3202.20P</text>
<text x="28.7" y="228.4">M50+x5</text>
<text x="29.9" y="230.6">T5 O2</text>
<text x="141.9" y="228.1">&gt;3202.1P</text>
<text x="143" y="230.3">M55+x2</text>
<text x="144.3" y="232.5">T2 O2</text>
</g>
<g font-size="2.7" fill="#800000">
<text x="108.7" y="34.8">@3209.2L</text>
<text x="108.4" y="65.3">&gt;3201.6R</text>
<text x="108" y="67.5">M15x15x1</text>
<text x="110.9" y="69.7">T1 O2</text>
<text x="26.7" y="86">@3209.1L</text>
<text x="26.4" y="106.9">&gt;3201.3R</text>
<text x="26" y="109.1">M15x15x2</text>
<text x="28.9" y="111.3">T2 O2</text>
<text x="107" y="130.3">&gt;3201.7R</text>
<text x="106.6" y="132.5">M15x15x1</text>
<text x="109.5" y="134.7">T1 O2</text>
<text x="107.8" y="173.2">M15x15x1</text>
<text x="108.2" y="171">&gt;3201.8R</text>
<text x="110.7" y="175.4">T1 O2</text>
</g>
<g font-size="2.7" fill="#f0f">
<text x="18" y="47.8">&gt;3209.1L</text>
<text x="17.4" y="50">M15x15x2</text>
<text x="20.2" y="52.2">T2 O2</text>
<text x="133.6" y="79.6">&gt;3209.3P</text>
<text x="135.7" y="81.8">M60x2</text>
<text x="134.1" y="84">T2 O2 C\</text>
<text x="71.7" y="94.7">T1 O2 CAA</text>
<text x="72.5" y="92.5">M15x15x1</text>
<text x="73.1" y="90.3">&gt;3209.2L</text>
<text x="170.9" y="91.3">&gt;3209.4P</text>
<text x="172.1" y="93.5">M20+x5</text>
<text x="173.4" y="95.7">T5 O2</text>
<text x="156" y="104.6">Bef. bei</text>
<text x="156" y="106.8">105 re mit</text>
<text x="156" y="109">niedriger</text>
<text x="156" y="111.2">Schraube</text>
<text x="18.1" y="175.4">&gt;3209.5P</text>
<text x="20.2" y="177.6">M50x5</text>
<text x="20.5" y="179.8">T5 O2</text>
</g>
<g font-size="2.7" fill="#b400b4">
<text x="45.5" y="54.4" transform="rotate(-90 45.5 54.4)">34</text>
<text x="200.7" y="102.4" transform="rotate(-90 200.7 102.4)">128</text>
<text x="126.3" y="109.9" transform="rotate(-90 126.3 109.9)">143</text>
<text x="165.1" y="147.6" transform="rotate(-90 165.1 147.6)">254</text>
<text x="75.9" y="211.4" transform="rotate(-90 75.9 211.4)">113</text>
</g>
<g font-size="2.7" fill="#008080">
<text x="95.3" y="92.5">M15x15x1</text>
<text x="95.7" y="90.3">&gt;3209.2R</text>
<text x="98.2" y="94.7">T1 O2</text>
<text x="17.1" y="100.9">M15x15x2</text>
<text x="17.4" y="98.7">&gt;3209.1R</text>
<text x="19.9" y="103.1">T2 O2</text>
<text x="48.6" y="175.4">&gt;3209.5T</text>
<text x="50.6" y="177.6">M50x5</text>
<text x="51" y="179.8">T5 O6</text>
</g>
<g font-size="2.7" fill="#804040">
<text x="56.7" y="148.6">M50x5</text>
<text x="56.7" y="150.8">T5 O6 F150</text>
<text x="56.7" y="153">B-0.3</text>
<text x="56.7" y="155.2">I1.2 P4 U20</text>
<text x="67.8" y="153">D1.6</text>
<text x="56.7" y="193.4">&gt;3202.9T</text>
<text x="57.8" y="195.6">M50+x5</text>
<text x="59.1" y="197.8">T5 O6</text>
<text x="57.1" y="226.2">&gt;3202.20T</text>
<text x="59.1" y="228.4">M50+x5</text>
<text x="60.3" y="230.6">T5 O6</text>
</g>
</svg>
